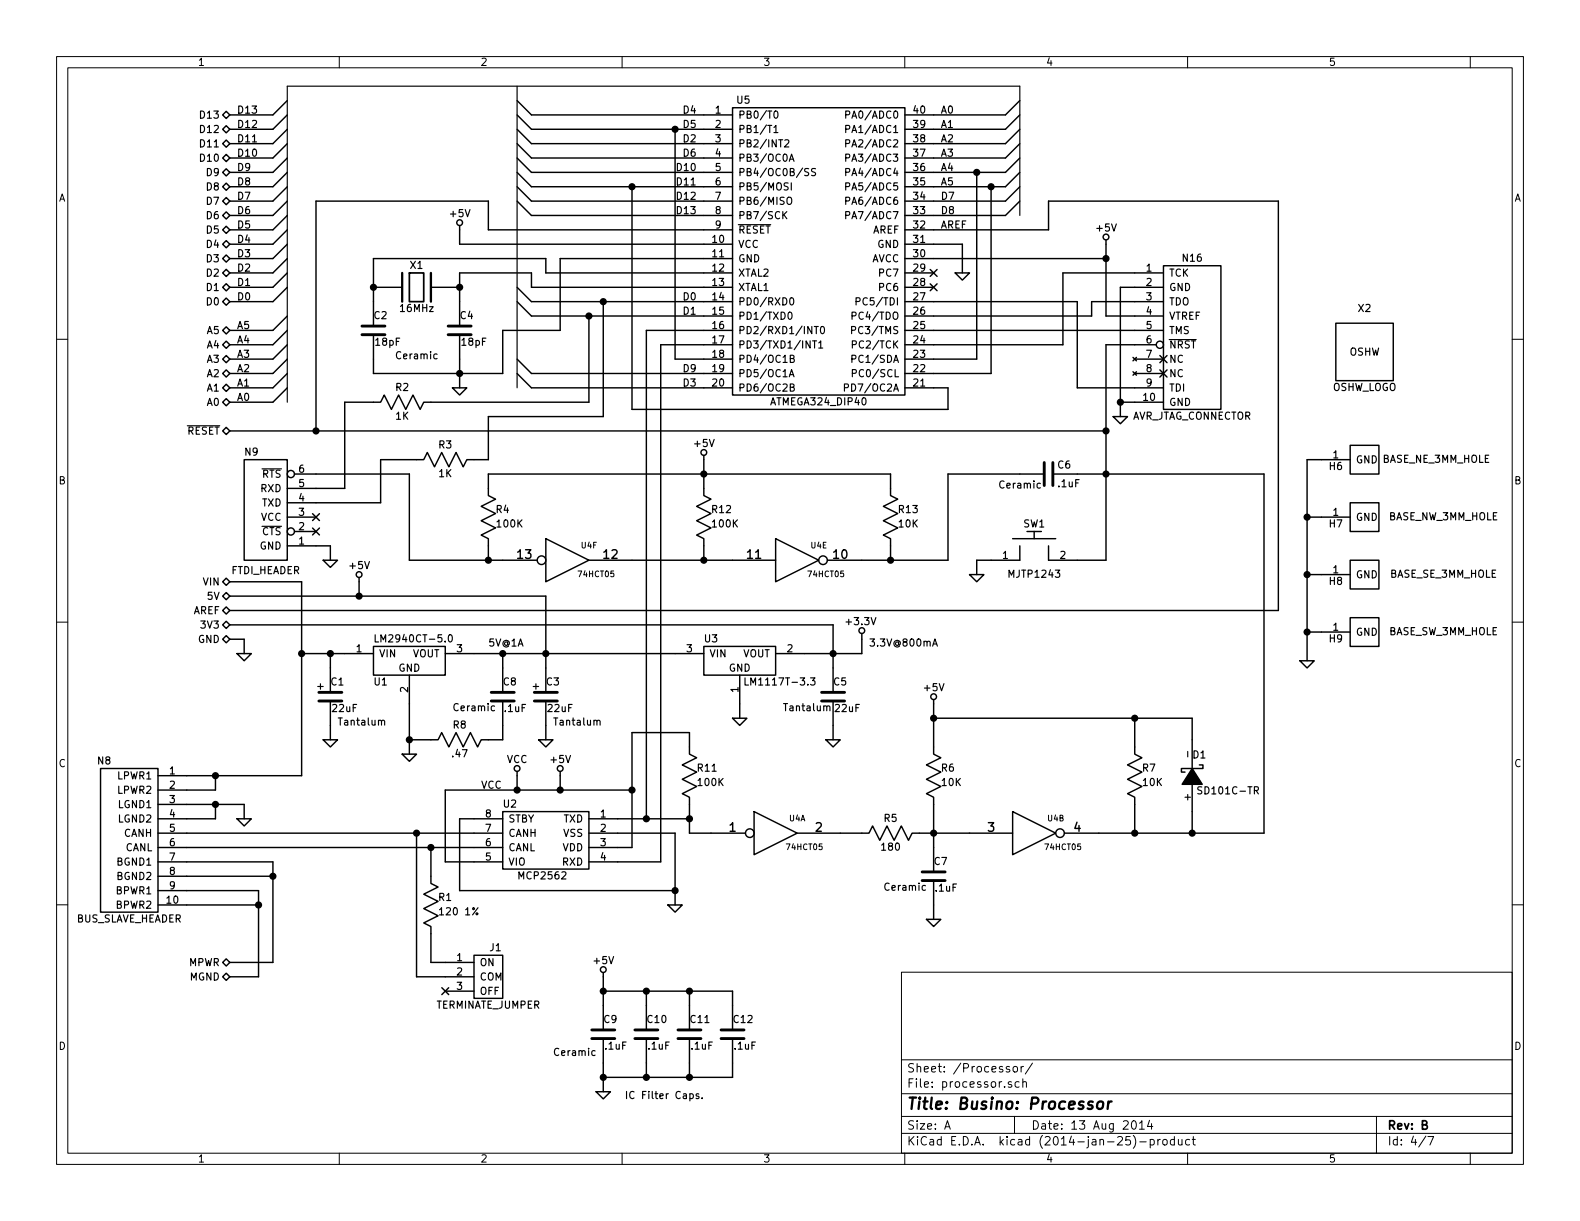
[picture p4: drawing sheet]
<svg xmlns="http://www.w3.org/2000/svg" width="279mm" height="216mm" viewBox="0 0 279 216" stroke-linecap="round" stroke-linejoin="round" font-family="sans-serif">
<g fill="none" stroke="#000" stroke-width=".18">
<path d="M10 10h259.4v195.9h-259.4zM12 12h255.4v191.9h-255.4zM60 10v2M110 10v2M160 10v2M210 10v2M260 10v2M10 60h2M267.4 60h2M10 110h2M267.4 110h2M10 160h2"/>
<path d="M267.4 160h2M159.4 171.9h108v32h-108zM159.4 197.4h108M159.4 193.4h108M159.4 187.4h108M167.1 199.7l.4-1.5 .5 1.5M167.2 199.2h.7M178.5 188.6a.37 .37 0 0 0-.6 .2l.1 .2 .5 .1 .1 .2-.2 .3-.5-.1M178.9 191.3a.37 .37 0 0 0-.6 .2l.1 .2 .5 .1v.2l-.2 .3-.4-.1M179.2 188.7l.2-.1 .5 .1v.6l-.1 .2-.4 .1-.2-.2zM179.4 197.4v3M180.2 191.3h-.4l-.3 .2 .1 .6 .2 .2 .4-.1"/>
<path d="M180.6 188.6v1M180.9 191.4l.2-.1h.4v1M180.9 190.8v1.5M181 188.6l-.4 .2M182.6 188l-1.3 1.9M200.2 198.3l.2-.1a.81 .81 0 0 1 .6 .6 .81 .81 0 0 1-.3 .8l-.1 .1a.79 .79 0 0 1-.4-1.4zM201.5 198.6l.4-.4v1.5M201.5 199.7h.9M203.3 198.1l-.4 1.1h1M203.6 198.7v1M243.4 197.4v6.5M60 203.9v2"/>
<path d="M110 203.9v2M159.4 200.4h108M160 203.9v2M200.4 200.8a1.71 1.71 0 0 1 0 2.2M201.5 201.9h1.2M203.4 201.5h.4l.3 .3-.1 .6h-.6M203.4 201.5v1.5M204.7 201.5v1M205.2 201.5l-.5 .3M205.7 201.6l.2-.1 .4 .1 .1 .6-.1 .2-.4 .1-.2-.2zM207.7 201.5h-.5l-.2 .3v.5l.2 .2 .5-.1M207.7 201v1.5"/>
<path d="M208.4 201.5l.1 .9 .3 .1 .2-.2M209 201.5v1M210 203.9v2M210.4 201.5h-.5l-.2 .3v.5l.2 .2 .5-.1M210.8 201.5h.6M211 201v1.3l.4 .2M252.1 200.9l-1.2 1.9M252.5 201h1l-.6 1.5M260 203.9v2"/>
</g>
<path d="M71.1 48.3v5M76.2 48.3v5M194.2 194.9a.51 .51 0 0 1 .5-.2 .51 .51 0 0 1 .4 .4l-.1 .6a.54 .54 0 0 1-.5 .4 .54 .54 0 0 1-.5-.4zM196 194.8l-.1 1.3M196.6 194.8a.54 .54 0 0 0-.6 .3" fill="none" stroke="#000" stroke-width=".41"/>
<g fill="none" stroke="#000" stroke-width=".25">
<path d="M40 19.7l.6 .6-.6 .7-.6-.7zM50.8 17.8l-2.5 2.5h-7.7M91.4 17.8l2.6 2.5h35.5M129.5 19.1h30.5v50.8h-30.5zM180.3 17.8l-2.5 2.5h-17.8M39.4 22.9l.6-.7 .6 .7-.6 .6zM39.4 25.4l.6-.6 .6 .6-.6 .6zM39.4 27.9l.6-.6 .6 .6-.6 .7zM39.4 30.5l.6-.7 .6 .7-.6 .6zM39.4 33l.6-.6 .6 .6-.6 .7zM39.4 35.6l.6-.7 .6 .7-.6 .6zM40 37.5l.6 .6-.6 .6-.6-.6z"/>
<path d="M50.8 38.1l-2.5 2.5h-7.7M50.8 35.6l-2.5 2.5h-7.7M50.8 33l-2.5 2.6h-7.7M50.8 30.5l-2.5 2.5h-7.7M50.8 27.9l-2.5 2.6h-7.7M50.8 25.4l-2.5 2.5h-7.7M50.8 22.9l-2.5 2.5h-7.7M50.8 20.3l-2.5 2.6h-7.7M81.3 39.9v3.3h48.2M91.4 20.3l2.6 2.6h35.5M91.4 22.9l2.6 2.5h35.5M91.4 25.4l2.6 2.5h35.5"/>
<path d="M91.4 27.9l2.6 2.6h35.5M91.4 30.5l2.6 2.5h35.5M91.4 33l2.6 2.6h35.5M91.4 35.6l2.6 2.5h35.5M111.8 33v39.4h55.8v-3.8h-7.6M119.4 22.9v40.6h10.1M172.7 30.5v33h-12.7M175.3 33v33h-15.3M180.3 27.9l-2.5 2.6h-17.8M180.3 25.4l-2.5 2.5h-17.8M180.3 22.9l-2.5 2.5h-17.8M180.3 20.3l-2.5 2.6h-17.8"/>
<path d="M180.3 30.5l-2.5 2.5h-17.8M180.3 33l-2.5 2.6h-17.8M180.3 35.6l-2.5 2.5h-17.8M39.4 43.2l.6-.7 .6 .7-.6 .6zM39.4 45.7l.6-.6 .6 .6-.6 .7zM39.4 48.3l.6-.7 .6 .7-.6 .6zM39.4 50.8l.6-.6 .6 .6-.6 .6zM39.4 53.3l.6-.6 .6 .6-.6 .7zM40 40l.6 .6-.6 .7-.6-.7zM40 57.8l.6 .6-.6 .7-.6-.7zM50.8 50.8l-2.5 2.5h-7.7M50.8 48.3l-2.5 2.5h-7.7"/>
<path d="M50.8 45.7l-2.5 2.6h-7.7M50.8 43.2l-2.5 2.5h-7.7M50.8 40.6l-2.5 2.6h-7.7M50.8 55.9l-2.5 2.5h-7.7M50.8 58.4l-2.5 2.6h-7.7M66 50.8h5.1M76.2 50.8h5.1M81.3 59.2v9.4M91.4 50.8l2.6 2.5h35.5M91.4 53.3l2.6 2.6h35.5M104.1 55.9v15.2h-29.2l-.6 1.3-1.3-2.5-1.2 2.5-1.3-2.5-1.3 2.5-1.3-2.5-.6 1.2h-6.3v15.3h-10.2M106.7 53.3v20.4h-20.3v7.6h-3.9l-.6 1.3-1.3-2.6-1.2 2.6-1.3-2.6-1.3 2.6-1.2-2.6-.7 1.3h-7.6v7.6h-16.5"/>
<path d="M129.5 50.8h-35.5v-2.5h-12.7v9.4M129.5 48.3h-33v-2.6h-30.5v12M129.5 45.7h-30.4v12.7h-10.2v7.6h-22.9v-6.8M129.5 40.6h-43.1v-5h-30.5v40.6M129.5 58.4h-15.2v86.4M160 50.8h5.1M160 40.6h25.4v-5h40.7v72.4h-185.5M160 43.2h10.2v5.1M160 53.3h30.5v15.3h15.2M160 45.7h35.6M160 48.3h5.1M160 58.4h45.7"/>
<path d="M164.5 50.2l1.2 1.2M164.5 47.7l1.2 1.2M165.7 47.7l-1.2 1.2M165.7 50.2l-1.2 1.2M168.9 48.3h2.5l-1.2 1.2zM195.6 42.4v13.5h10.1M205.7 47h10.2v25.4h-10.2zM205.7 50.8h-7.6v22.9M205.7 48.3h-17.7v12.7h-28M205.7 53.3h-12.7v2.6h-33M236.2 57.2h10.2v10.1h-10.2zM39.4 63.5l.6-.6 .6 .6-.6 .6z"/>
<path d="M39.4 66l.6-.6 .6 .6-.6 .7zM39.4 68.6l.6-.7 .6 .7-.6 .6zM39.4 71.1l.6-.6 .6 .6-.6 .7zM39.4 76.2l.6-.6 .6 .6-.6 .6zM40 60.3l.6 .7-.6 .6-.6-.6zM40.6 76.2h155M50.8 68.6l-2.5 2.5h-7.7M50.8 66l-2.5 2.6h-7.7M50.8 63.5l-2.5 2.5h-7.7M50.8 61l-2.5 2.5h-7.7M80 68.6h2.5l-1.2 1.3zM91.4 63.5l2.6 2.5h35.5"/>
<path d="M91.4 66l2.6 2.6h35.5M129.5 61h-12.7v91.4h-12.7M196.8 73.7h2.6l-1.3 1.2zM198.1 71.1h7.6M200.4 63.2l.6 .6M200.4 65.7l.6 .6M200.7 66h5M200.7 63.5h5M201 63.2l-.6 .6M201 65.7l-.6 .6M204.5 61h-8.9v38.1h-10.2v-2.6M205.1 62.9l1.3 1.2"/>
<path d="M205.1 65.4l1.3 1.3M206.4 62.9l-1.3 1.2M206.4 65.4l-1.3 1.3M238.8 78.7h5v5.1h-5zM43.2 81.3h7.6v17.8h-7.6zM50.8 91.4h5.1M50.8 96.5h7.6v2.6M52.1 83.8h20.3v15.3h22.6M52.1 94h3.8M55.3 93.4l1.2 1.2M55.3 90.8l1.2 1.2M56.5 93.4l-1.2 1.2"/>
<path d="M56.5 90.8l-1.2 1.2M57.1 99.1h2.6l-1.3 1.2zM86.4 99.1v-3.8l-1.3-.7 2.5-1.3-2.5-1.2 2.5-1.3-2.5-1.3 2.5-1.2-1.2-.7v-3.8h71.1v3.8l1.2 .7-2.5 1.2 2.5 1.3-2.5 1.3 2.5 1.2-2.5 1.3 1.3 .7v3.8M96.5 95.3l7.6 3.8-7.6 3.8zM104.1 99.1h33.1M124.5 80.5v7.1l1.2 .7-2.5 1.2 2.5 1.3-2.5 1.3 2.5 1.2-2.5 1.3 1.3 .7v3.8M137.2 95.3l7.6 3.8-7.6 3.8zM179.1 95.3h7.6M180.3 96.5v2.6h-7.6v2.5M181.6 94h2.5M182.9 94v1.3M184.7 83.8h-17.1v15.3h-21.3"/>
<path d="M186.2 83.8h37.3v63.5h-35.3M231.1 91.4h7.7M238.8 88.9h5v5.1h-5zM238.8 99.1h5v5h-5zM238.8 81.3h-7.7v35.5M39.4 102.9l.6-.7 .6 .7-.6 .6zM39.4 108l.6-.7 .6 .7-.6 .6zM39.4 110.5l.6-.6 .6 .6-.6 .6zM39.4 113l.6-.6 .6 .6-.6 .7zM40 104.8l.6 .6-.6 .6-.6-.6zM40.6 110.5h106.7v11.9M40.6 105.4h55.9v17"/>
<path d="M40.6 102.9h12.7v34.3h-25.4M40.6 113h2.6v2.6M41.9 115.6h2.5l-1.2 1.2zM53.3 115.6h12.7M58.4 115.6v6.8M63.5 102.1v3.3M66 114.3h12.7v5.1h-12.7zM72.4 119.4v14M78.7 115.6h45.8M88.9 115.6v6.8M124.5 114.3h12.7v5.1h-12.7zM130.8 119.4v7.6"/>
<path d="M152.4 112v3.6h-15.2M171.4 101.6h2.6l-1.3 1.3zM229.9 116.8h2.5l-1.3 1.3zM231.1 101.6h7.7M231.1 111.8h7.7M238.8 109.2h5v5.1h-5zM17.8 135.9h10.1v25.4h-10.1zM38.1 137.2v2.5h-10.2M57.1 130.8h2.6l-1.3 1.3zM58.4 124v6.8M71.1 133.4h2.6l-1.3 1.2zM88.9 124v6.8h-3.8l-.6 1.3-1.3-2.6-1.3 2.6-1.3-2.6-1.2 2.6-1.3-2.6-.6 1.3h-5.1"/>
<path d="M91.4 136.4v3.3M95.2 130.8h2.6l-1.3 1.3zM96.5 124v6.8M99.1 136.4v3.3M111.8 139.7h-33.1v12.7h10.2M129.5 127h2.6l-1.3 1.3zM146 130.8h2.6l-1.3 1.3zM147.3 124v6.8M165.1 123.7v9.7l1.3 .6-2.6 1.3 2.6 1.2-2.6 1.3 2.6 1.3-2.6 1.2 1.3 .7v13.2M165.1 127h45.7v8.9M200.7 127v6.4l1.2 .6-2.5 1.3 2.5 1.2-2.5 1.3 2.5 1.3-2.5 1.2 1.3 .7v6.3M210.8 138.4v8.9"/>
<path d="M212.1 135.3h.6v.6h-3.8v.6h.6M27.9 147.3h61M27.9 152.4h20.4v17.8h-7.7M27.9 157.5h17.8v15.2h-5.1M27.9 142.2h15.3v2.6M27.9 149.9h61M27.9 154.9h20.4M38.1 142.2v2.6h-10.2M41.9 144.8h2.5l-1.2 1.3zM73.7 147.3v25.4h10.1M76.2 149.9v6.3l1.3 .6-2.6 1.3 2.6 1.3-2.6 1.3 2.6 1.2-2.6 1.3 1.3 .6v6.4h7.6M88.9 143.5h15.2v10.2h-15.2z"/>
<path d="M88.9 144.8h-7.6v12.7h38.1M104.1 147.3h15.3v12.7M104.1 144.8h17.8M131.8 147.3h-9.9v-6.3l-1.3-.7 2.6-1.2-2.6-1.3 2.6-1.3-2.6-1.2 2.6-1.3-1.3-.6v-3.9h-10.1v20.4h-7.7M133.3 143.5l7.7 3.8-7.7 3.8zM141 147.3h12.7l.6-1.2 1.3 2.5 1.2-2.5 1.3 2.5 1.3-2.5 1.3 2.5 .6-1.3h17.8M165.1 155.7v6.9M179.1 143.5l7.6 3.8-7.6 3.8zM27.9 160h17.8M39.4 170.2l.6-.7 .6 .7-.6 .6zM39.4 172.7l.6-.6 .6 .6-.6 .7zM78.1 174.7l1.2 1.2"/>
<path d="M78.7 175.3h5.1M79.3 174.7l-1.2 1.2M83.8 168.9h5.1v7.6h-5.1zM106.7 172v10.1M106.7 175.3h22.8v6.8M114.3 175.3v6.8M118.1 160h2.5l-1.2 1.3zM121.9 175.3v6.8M163.8 162.6h2.6l-1.3 1.2zM105.4 193h2.5l-1.2 1.3zM106.7 183.6v9.4M114.3 183.6v6.9"/>
<path d="M121.9 183.6v6.9M129.5 183.6v6.9h-22.8"/>
<circle cx="81.3" cy="39.4" r=".51"/>
<circle cx="195.6" cy="41.9" r=".51"/>
<circle cx="205.1" cy="61" r=".63"/>
<circle cx="51.4" cy="83.8" r=".63"/>
<circle cx="51.4" cy="94" r=".63"/>
<circle cx="95.8" cy="99.1" r=".76"/>
<circle cx="124.5" cy="80" r=".51"/>
<circle cx="145.5" cy="99.1" r=".76"/>
<circle cx="63.5" cy="101.6" r=".51"/>
<circle cx="152.4" cy="111.5" r=".51"/>
<circle cx="91.4" cy="135.9" r=".51"/>
<circle cx="99.1" cy="135.9" r=".51"/>
<circle cx="165.1" cy="123.2" r=".51"/>
<circle cx="132.6" cy="147.3" r=".76"/>
<circle cx="187.5" cy="147.3" r=".76"/>
<circle cx="106.7" cy="171.5" r=".51"/>
</g>
<g fill="none" stroke="#000" stroke-width=".2">
<path d="M91.4 15.2v53.4M137 19.7l.1-.1a.67 .67 0 0 1 .5 .7 .67 .67 0 0 1-.5 .6l-.1-.1-.1-.4zM130.6 39.7h5.7M136.9 22.5l.3-.3v1.2M136.9 23.4h.7M138.6 37.9l.5 .8M138.8 24.8l.5-.1 .1 .1 .1 .3-.8 .9h.8M139.1 37.4l-.7 .7M139.2 35.1l.2-.2h.4a.83 .83 0 0 1-.1 1.2 .44 .44 0 0 1-.5-.4zM139.6 28.5l.4-1.2 .4 1.2M139.7 28.1h.6M139.9 32.3v1.3"/>
<path d="M143 29.8l-.7 .1v.4l.6 .2 .1 .3-.2 .3-.5-.1M144.2 29.8l-.6 .1v.4l.5 .2 .1 .3-.2 .3-.5-.1M149.6 20.3l.6-.1v-.5l-.6-.1v1.3M149.6 38.1l.6-.1v-.5l-.6-.1v1.3M149.6 35.5h.6v-.5l-.6-.1v1.2M149.6 33l.6-.1v-.5l-.6-.1v1.3M149.6 30.5l.6-.1v-.5l-.6-.1v1.3M149.6 27.9l.6-.1v-.4l-.6-.1v1.2M149.6 25.4l.6-.1v-.5l-.6-.1v1.3M149.6 22.8h.6v-.5l-.6-.1v1.2M180.3 38.1v-22.9h-129.5v55.9M139.4 55.3l.2-.1a.67 .67 0 0 1 .5 .6 .67 .67 0 0 1-.5 .7l-.2-.2-.1-.3z"/>
<path d="M139.8 52.8l.1-.1a.67 .67 0 0 1 .5 .6 .67 .67 0 0 1-.5 .6l-.1-.1-.2-.4zM144 57.7h.7M144.3 57.7v1.3M145.2 57.8l.2-.1a.67 .67 0 0 1 .4 .7 .67 .67 0 0 1-.4 .6l-.2-.1-.1-.4zM150.6 58.4l.6-.1 .1-.5-.7-.1v1.3M150.7 55.9l.6-.1v-.5l-.6-.1v1.3M151.4 53.3l.6-.1v-.4l-.6-.1v1.2M33.1 75.3h5.8M77.3 62.7l-.4-.1-.2 .2 .1 .6h.5M139.6 66.6l.4-1.2 .4 1.2M139.7 66.2h.6M139.8 68.5l.6-.1v-.4l-.6-.1v1.3h.4l.2-.2 .1-.3-.3-.2"/>
<path d="M139.8 63.4l.6-.1v-.4l-.6-.1v1.3h.4l.2-.1 .1-.3-.3-.3M143.7 60.3h.7M144 60.3v1.2M144.8 60.6l.3-.3v1.2M144.8 61.5h.7M149.3 68.6l.6-.1 .1-.5-.7-.1v1.3M150.6 63.5l.7-.1v-.5l-.7-.1v1.3M150.7 66l.6-.1 .1-.4-.7-.1v1.2M150.7 60.9h.6l.1-.5-.7-.1v1.2M206.8 60h4.7M46.3 93.1h3.5M46.3 82.9h3.5"/>
<path d="M184 85.5l-.4-.1-.2 .3 .1 .5h.5M66.3 112.2v1.3h.7M79.4 112.3l.2-.1a.67 .67 0 0 1 .4 .7 .67 .67 0 0 1-.4 .6l-.2-.1-.1-.4zM131.7 119.9v1.2h.7M143.3 119.9h.8l-.4 .4 .4 .1v.6l-.2 .1-.6-.1M164.9 114.2l.4-1.2 .5 1.2M165 113.9h.6M67.5 127.5l.1-.1h.3l.1 .8M87.5 124.9l-.4-.1-.2 .3 .1 .5h.5M105.6 127.5l.1-.1h.3l.1 .8M146.2 125l.2-.2 .3 .1 .1 .8M212.5 139.2l-.5-.1-.2 .2 .1 .3 .6 .3v.4l-.2 .1-.5-.1"/>
<path d="M163.7 156.6h-.4l-.2 .2 .1 .6h.5M105.2 185.9l-.3-.1-.3 .2 .1 .6h.5M122 193.5l.4-.1 .2 .2-.1 .6h-.5M123.6 193.5l-.3-.1-.2 .2v.2l.5 .1v.3h-.5M124.2 194.1v.2"/>
</g>
<g fill="none" stroke="#000" stroke-width=".51">
<path d="M64 59.2h4.1M64 57.7h4.1M79.2 59.2h4.1M79.2 57.7h4.1M184.7 81.8v4.1M186.2 81.8v4.1M56.4 124h4.1M56.4 122.4h4.1M86.9 124h4M86.9 122.4h4M94.5 124h4.1M94.5 122.4h4.1"/>
<path d="M145.3 124h4.1M145.3 122.4h4.1M163.1 155.7h4M163.1 154.2h4M104.6 183.6h4.1M104.6 182.1h4.1M112.3 183.6h4M112.3 182.1h4M119.9 183.6h4.1M119.9 182.1h4.1M127.5 183.6h4.1M127.5 182.1h4.1"/>
</g>
<path d="M72.4 48.3h2.5v5h-2.5z" fill="none" stroke="#000" stroke-width=".3"/>
<g fill="#000" stroke="#000" stroke-width=".25">
<path d="M210.8 135.9l1.8 2.8h-3.6z"/>
<circle cx="111.8" cy="33" r=".51"/>
<circle cx="119.4" cy="22.9" r=".51"/>
<circle cx="172.7" cy="30.5" r=".51"/>
<circle cx="175.3" cy="33" r=".51"/>
<circle cx="66" cy="50.8" r=".51"/>
<circle cx="81.3" cy="50.8" r=".51"/>
<circle cx="104.1" cy="55.9" r=".51"/>
<circle cx="106.7" cy="53.3" r=".51"/>
<circle cx="195.6" cy="45.7" r=".51"/>
<circle cx="55.9" cy="76.2" r=".51"/>
<circle cx="81.3" cy="66" r=".51"/>
<circle cx="195.6" cy="76.2" r=".51"/>
<circle cx="198.1" cy="71.1" r=".51"/>
<circle cx="86.4" cy="99.1" r=".51"/>
<circle cx="124.5" cy="99.1" r=".51"/>
<circle cx="124.5" cy="83.8" r=".51"/>
<circle cx="157.5" cy="99.1" r=".51"/>
<circle cx="195.6" cy="83.8" r=".51"/>
<circle cx="231.1" cy="91.4" r=".51"/>
<circle cx="53.3" cy="115.6" r=".51"/>
<circle cx="58.4" cy="115.6" r=".51"/>
<circle cx="63.5" cy="105.4" r=".51"/>
<circle cx="88.9" cy="115.6" r=".51"/>
<circle cx="96.5" cy="115.6" r=".51"/>
<circle cx="147.3" cy="115.6" r=".51"/>
<circle cx="231.1" cy="111.8" r=".51"/>
<circle cx="231.1" cy="101.6" r=".51"/>
<circle cx="38.1" cy="137.2" r=".51"/>
<circle cx="72.4" cy="130.8" r=".51"/>
<circle cx="91.4" cy="139.7" r=".51"/>
<circle cx="99.1" cy="139.7" r=".51"/>
<circle cx="111.8" cy="139.7" r=".51"/>
<circle cx="165.1" cy="127" r=".51"/>
<circle cx="200.7" cy="127" r=".51"/>
<circle cx="38.1" cy="142.2" r=".51"/>
<circle cx="48.3" cy="154.9" r=".51"/>
<circle cx="73.7" cy="147.3" r=".51"/>
<circle cx="76.2" cy="149.9" r=".51"/>
<circle cx="114.3" cy="144.8" r=".51"/>
<circle cx="119.4" cy="157.5" r=".51"/>
<circle cx="121.9" cy="144.8" r=".51"/>
<circle cx="165.1" cy="147.3" r=".51"/>
<circle cx="200.7" cy="147.3" r=".51"/>
<circle cx="210.8" cy="147.3" r=".51"/>
<circle cx="45.7" cy="160" r=".51"/>
<circle cx="106.7" cy="175.3" r=".51"/>
<circle cx="114.3" cy="175.3" r=".51"/>
<circle cx="121.9" cy="175.3" r=".51"/>
<circle cx="106.7" cy="190.5" r=".51"/>
<circle cx="114.3" cy="190.5" r=".51"/>
<circle cx="121.9" cy="190.5" r=".51"/>
</g>
<text font-size="2.8" x="160.4" y="196.2">Title: Busino: Processor</text>
<g font-size="2.1">
<text x="91.5" y="98.8">13</text>
<text x="106.8" y="98.8">12</text>
<text x="132.2" y="98.8">11</text>
<text x="147.4" y="98.8">10</text>
<text x="129" y="147.1">1</text>
<text x="144.2" y="147.1">2</text>
<text x="174.7" y="147.1">3</text>
<text x="189.9" y="147.1">4</text>
<text x="160.4" y="189.6">Sheet: /Processor/</text>
<text x="160.4" y="192.3">File: processor.sch</text>
<text x="160.4" y="202.5">KiCad E.D.A. kicad (2014-jan-25)-product</text>
<text x="160.4" y="199.7">Size: A</text>
<text x="182.4" y="199.7">Date: 13 Aug 2014</text>
<text x="245.4" y="199.7">Rev: B</text>
<text x="245.4" y="202.5">Id: 4/7</text>
</g>
<g font-size="1.8">
<text x="35" y="11.6">1</text>
<text x="85" y="11.6">2</text>
<text x="135" y="11.6">3</text>
<text x="185" y="11.6">4</text>
<text x="235" y="11.6">5</text>
<text x="35.6" y="21">D13</text>
<text x="35.6" y="23.5">D12</text>
<text x="41.9" y="20.1">D13</text>
<text x="41.9" y="22.6">D12</text>
<text x="120.9" y="20.1">D4</text>
<text x="120.9" y="22.6">D5</text>
<text x="126.5" y="20.1">1</text>
<text x="126.5" y="22.6">2</text>
<text x="130.3" y="18.3">U5</text>
<text x="130.6" y="21">PB0/T0</text>
<text x="130.6" y="23.5">PB1/T1</text>
<text x="150.3" y="21">PA0/ADC0</text>
<text x="150.3" y="23.5">PA1/ADC1</text>
<text x="161.6" y="20.1">40</text>
<text x="161.6" y="22.6">39</text>
<text x="166.4" y="20.1">A0</text>
<text x="166.4" y="22.6">A1</text>
<text x="35.6" y="26">D11</text>
<text x="35.6" y="28.6">D10</text>
<text x="41.9" y="25.1">D11</text>
<text x="41.9" y="27.7">D10</text>
<text x="120.9" y="25.1">D2</text>
<text x="120.9" y="27.7">D6</text>
<text x="126.5" y="25.1">3</text>
<text x="126.5" y="27.7">4</text>
<text x="130.6" y="26">PB2/INT2</text>
<text x="130.6" y="28.6">PB3/OC0A</text>
<text x="150.3" y="28.6">PA3/ADC3</text>
<text x="150.3" y="26">PA2/ADC2</text>
<text x="161.6" y="27.7">37</text>
<text x="161.6" y="25.1">38</text>
<text x="166.4" y="25.1">A2</text>
<text x="166.4" y="27.7">A3</text>
<text x="10.4" y="35.6">A</text>
<text x="36.6" y="31.1">D9</text>
<text x="36.6" y="33.7">D8</text>
<text x="41.9" y="30.2">D9</text>
<text x="41.9" y="32.8">D8</text>
<text x="41.9" y="35.3">D7</text>
<text x="119.9" y="30.2">D10</text>
<text x="119.9" y="32.8">D11</text>
<text x="119.9" y="35.3">D12</text>
<text x="126.5" y="30.2">5</text>
<text x="126.5" y="32.8">6</text>
<text x="126.5" y="35.3">7</text>
<text x="130.6" y="31.1">PB4/OC0B/SS</text>
<text x="130.6" y="33.7">PB5/MOSI</text>
<text x="150.3" y="33.7">PA5/ADC5</text>
<text x="150.3" y="31.1">PA4/ADC4</text>
<text x="161.6" y="35.3">34</text>
<text x="161.6" y="32.8">35</text>
<text x="161.6" y="30.2">36</text>
<text x="166.4" y="35.3">D7</text>
<text x="166.4" y="30.2">A4</text>
<text x="166.4" y="32.8">A5</text>
<text x="267.8" y="35.6">A</text>
<text x="36.6" y="36.2">D7</text>
<text x="36.6" y="38.7">D6</text>
<text x="36.6" y="41.3">D5</text>
<text x="41.9" y="37.8">D6</text>
<text x="41.9" y="40.4">D5</text>
<text x="79.7" y="38.4">+5V</text>
<text x="119.9" y="37.8">D13</text>
<text x="126.5" y="37.8">8</text>
<text x="126.5" y="40.4">9</text>
<text x="130.6" y="36.2">PB6/MISO</text>
<text x="130.6" y="38.7">PB7/SCK</text>
<text x="130.6" y="41.3">RESET</text>
<text x="150.3" y="38.7">PA7/ADC7</text>
<text x="150.3" y="36.2">PA6/ADC6</text>
<text x="154.2" y="41.3">AREF</text>
<text x="161.6" y="40.4">32</text>
<text x="161.6" y="37.8">33</text>
<text x="166.4" y="37.8">D8</text>
<text x="166.4" y="40.4">AREF</text>
<text x="194" y="40.9">+5V</text>
<text x="36.6" y="43.8">D4</text>
<text x="36.6" y="46.4">D3</text>
<text x="41.9" y="42.9">D4</text>
<text x="41.9" y="45.5">D3</text>
<text x="72.6" y="47.5">X1</text>
<text x="126" y="42.9">10</text>
<text x="126" y="45.5">11</text>
<text x="130.6" y="43.8">VCC</text>
<text x="130.6" y="46.4">GND</text>
<text x="154" y="46.4">AVCC</text>
<text x="155.1" y="43.8">GND</text>
<text x="161.6" y="45.5">30</text>
<text x="161.6" y="42.9">31</text>
<text x="209.2" y="46.3">N16</text>
<text x="36.6" y="48.9">D2</text>
<text x="36.6" y="51.4">D1</text>
<text x="36.6" y="54">D0</text>
<text x="41.9" y="48">D2</text>
<text x="41.9" y="50.5">D1</text>
<text x="41.9" y="53.1">D0</text>
<text x="120.9" y="53.1">D0</text>
<text x="126" y="48">12</text>
<text x="126" y="50.5">13</text>
<text x="126" y="53.1">14</text>
<text x="130.6" y="48.9">XTAL2</text>
<text x="130.6" y="51.4">XTAL1</text>
<text x="130.6" y="54">PD0/RXD0</text>
<text x="152.2" y="54">PC5/TDI</text>
<text x="155.6" y="51.4">PC6</text>
<text x="155.6" y="48.9">PC7</text>
<text x="161.6" y="53.1">27</text>
<text x="161.6" y="50.5">28</text>
<text x="161.6" y="48">29</text>
<text x="202.7" y="48">1</text>
<text x="202.7" y="50.5">2</text>
<text x="202.7" y="53.1">3</text>
<text x="206.8" y="48.9">TCK</text>
<text x="206.8" y="51.4">GND</text>
<text x="206.8" y="54">TDO</text>
<text x="36.6" y="59.1">A5</text>
<text x="41.9" y="58.2">A5</text>
<text x="66.2" y="56.4">C2</text>
<text x="70.9" y="55.1">16MHz</text>
<text x="81.4" y="56.4">C4</text>
<text x="120.9" y="55.6">D1</text>
<text x="126" y="55.6">15</text>
<text x="126" y="58.2">16</text>
<text x="130.6" y="56.5">PD1/TXD0</text>
<text x="130.6" y="59.1">PD2/RXD1/INT0</text>
<text x="151.3" y="59.1">PC3/TMS</text>
<text x="151.3" y="56.5">PC4/TDO</text>
<text x="161.6" y="58.2">25</text>
<text x="161.6" y="55.6">26</text>
<text x="202.7" y="55.6">4</text>
<text x="202.7" y="58.2">5</text>
<text x="206.8" y="56.5">VTREF</text>
<text x="206.8" y="59.1">TMS</text>
<text x="240.2" y="55.1">X2</text>
<text x="36.6" y="61.6">A4</text>
<text x="36.6" y="64.1">A3</text>
<text x="41.9" y="60.7">A4</text>
<text x="41.9" y="63.2">A3</text>
<text x="41.9" y="65.8">A2</text>
<text x="66.5" y="61.1">18pF</text>
<text x="69.8" y="63.5">Ceramic</text>
<text x="81.7" y="61.1">18pF</text>
<text x="120.9" y="65.8">D9</text>
<text x="126" y="60.7">17</text>
<text x="126" y="63.2">18</text>
<text x="126" y="65.8">19</text>
<text x="130.6" y="61.6">PD3/TXD1/INT1</text>
<text x="130.6" y="64.1">PD4/OC1B</text>
<text x="151.3" y="64.1">PC1/SDA</text>
<text x="151.4" y="61.6">PC2/TCK</text>
<text x="161.6" y="65.8">22</text>
<text x="161.6" y="63.2">23</text>
<text x="161.6" y="60.7">24</text>
<text x="202.7" y="60.7">6</text>
<text x="202.7" y="63.2">7</text>
<text x="202.7" y="65.8">8</text>
<text x="206.8" y="61.6">NRST</text>
<text x="206.8" y="64.1">NC</text>
<text x="238.6" y="62.9">OSHW</text>
<text x="36.6" y="66.7">A2</text>
<text x="36.6" y="69.2">A1</text>
<text x="36.6" y="71.8">A0</text>
<text x="41.9" y="68.3">A1</text>
<text x="41.9" y="70.9">A0</text>
<text x="70" y="69.1">R2</text>
<text x="120.9" y="68.3">D3</text>
<text x="126" y="68.3">20</text>
<text x="130.6" y="69.2">PD6/OC2B</text>
<text x="130.6" y="66.7">PD5/OC1A</text>
<text x="136.5" y="71.7">ATMEGA324_DIP40</text>
<text x="150.2" y="69.2">PD7/OC2A</text>
<text x="151.5" y="66.7">PC0/SCL</text>
<text x="161.6" y="68.3">21</text>
<text x="202.2" y="70.9">10</text>
<text x="202.7" y="68.3">9</text>
<text x="206.8" y="66.7">NC</text>
<text x="206.8" y="69.2">TDI</text>
<text x="206.8" y="71.8">GND</text>
<text x="235.5" y="69.1">OSHW_LOGO</text>
<text x="33" y="76.8">RESET</text>
<text x="70" y="74.2">1K</text>
<text x="199.9" y="74.2">AVR_JTAG_CONNECTOR</text>
<text x="43.3" y="80.5">N9</text>
<text x="52.9" y="83.6">6</text>
<text x="77.6" y="79.3">R3</text>
<text x="122.9" y="79">+5V</text>
<text x="187.1" y="82.8">C6</text>
<text x="235.1" y="83.1">H6</text>
<text x="235.7" y="81">1</text>
<text x="239.8" y="81.9">GND</text>
<text x="244.4" y="81.8">BASE_NE_3MM_HOLE</text>
<text x="10.4" y="85.6">B</text>
<text x="46.1" y="87">RXD</text>
<text x="46.3" y="89.5">TXD</text>
<text x="46.3" y="84.5">RTS</text>
<text x="52.9" y="88.6">4</text>
<text x="52.9" y="86.1">5</text>
<text x="77.6" y="84.4">1K</text>
<text x="176.5" y="86.4">Ceramic</text>
<text x="187.2" y="86.1">.1uF</text>
<text x="267.8" y="85.6">B</text>
<text x="46.1" y="92.1">VCC</text>
<text x="46.3" y="94.6">CTS</text>
<text x="52.9" y="93.7">2</text>
<text x="52.9" y="91.2">3</text>
<text x="87.8" y="90.7">R4</text>
<text x="88" y="93.2">100K</text>
<text x="126" y="90.7">R12</text>
<text x="126.1" y="93.2">100K</text>
<text x="159" y="90.7">R13</text>
<text x="159" y="93.2">10K</text>
<text x="181" y="93.2">SW1</text>
<text x="235.1" y="93.2">H7</text>
<text x="235.7" y="91.2">1</text>
<text x="239.8" y="92.1">GND</text>
<text x="245.4" y="92">BASE_NW_3MM_HOLE</text>
<text x="40.8" y="101.5">FTDI_HEADER</text>
<text x="45.8" y="97.2">GND</text>
<text x="52.9" y="96.3">1</text>
<text x="61.9" y="100.6">+5V</text>
<text x="177.3" y="98.8">1</text>
<text x="187.5" y="98.8">2</text>
<text x="235.7" y="101.3">1</text>
<text x="35.9" y="103.5">VIN</text>
<text x="36.7" y="106">5V</text>
<text x="178.6" y="102.1">MJTP1243</text>
<text x="235.1" y="103.4">H8</text>
<text x="239.8" y="102.2">GND</text>
<text x="245.7" y="102.1">BASE_SE_3MM_HOLE</text>
<text x="34" y="108.6">AREF</text>
<text x="34.9" y="113.7">GND</text>
<text x="35.7" y="111.1">3V3</text>
<text x="67.2" y="113.6">LM2940CT-5.0</text>
<text x="124.6" y="113.6">U3</text>
<text x="149.8" y="110.5">+3.3V</text>
<text x="235.1" y="113.6">H9</text>
<text x="235.7" y="111.5">1</text>
<text x="239.8" y="112.4">GND</text>
<text x="245.5" y="112.3">BASE_SW_3MM_HOLE</text>
<text x="63" y="115.3">1</text>
<text x="67.1" y="116.2">VIN</text>
<text x="70.4" y="118.7">GND</text>
<text x="72.8" y="116.2">VOUT</text>
<text x="80.8" y="115.3">3</text>
<text x="86.4" y="114.3">5V@1A</text>
<text x="121.4" y="115.3">3</text>
<text x="125.5" y="116.2">VIN</text>
<text x="128.9" y="118.7">GND</text>
<text x="131.2" y="116.2">VOUT</text>
<text x="139.2" y="115.3">2</text>
<text x="153.7" y="114.3">3.3V@800mA</text>
<text x="55.9" y="121.9">+</text>
<text x="58.5" y="121.2">C1</text>
<text x="58.9" y="125.9">22uF</text>
<text x="66.2" y="121.2">U1</text>
<text x="72.1" y="122.4" transform="rotate(-90 72.1 122.4)">2</text>
<text x="80" y="125.7">Ceramic</text>
<text x="89" y="121.2">C8</text>
<text x="89.3" y="125.9">.1uF</text>
<text x="94" y="121.9">+</text>
<text x="96.6" y="121.2">C3</text>
<text x="97" y="125.9">22uF</text>
<text x="130.6" y="122.4" transform="rotate(-90 130.6 122.4)">1</text>
<text x="132.6" y="121.2">LM1117T-3.3</text>
<text x="138.4" y="125.7">Tantalum</text>
<text x="147.4" y="121.2">C5</text>
<text x="147.8" y="125.9">22uF</text>
<text x="163.5" y="122.2">+5V</text>
<text x="59.7" y="128.3">Tantalum</text>
<text x="80.2" y="128.8">R8</text>
<text x="97.8" y="128.3">Tantalum</text>
<text x="10.4" y="135.6">C</text>
<text x="17.3" y="135.2">N8</text>
<text x="20.7" y="137.8">LPWR1</text>
<text x="30" y="136.9">1</text>
<text x="80.1" y="133.9">.47</text>
<text x="89.6" y="134.9">VCC</text>
<text x="97.5" y="134.9">+5V</text>
<text x="123.4" y="136.4">R11</text>
<text x="166.5" y="136.4">R6</text>
<text x="202.1" y="136.4">R7</text>
<text x="210.6" y="133.6" transform="rotate(-90 210.6 133.6)">-</text>
<text x="211" y="134.1">D1</text>
<text x="267.8" y="135.6">C</text>
<text x="20.7" y="140.3">LPWR2</text>
<text x="20.9" y="142.9">LGND1</text>
<text x="30" y="139.4">2</text>
<text x="30" y="142">3</text>
<text x="85.1" y="139.4">VCC</text>
<text x="89.1" y="142.8">U2</text>
<text x="123.5" y="139">100K</text>
<text x="166.6" y="139">10K</text>
<text x="202.2" y="139">10K</text>
<text x="210.6" y="141.5" transform="rotate(-90 210.6 141.5)">+</text>
<text x="212.4" y="140.4">SD101C-TR</text>
<text x="20.9" y="145.4">LGND2</text>
<text x="21.8" y="148">CANH</text>
<text x="30" y="144.5">4</text>
<text x="30" y="147.1">5</text>
<text x="30" y="149.6">6</text>
<text x="85.9" y="149.6">6</text>
<text x="85.9" y="147.1">7</text>
<text x="85.9" y="144.5">8</text>
<text x="89.9" y="148">CANH</text>
<text x="89.9" y="145.4">STBY</text>
<text x="99.6" y="145.4">TXD</text>
<text x="99.6" y="148">VSS</text>
<text x="106.2" y="144.5">1</text>
<text x="106.2" y="147.1">2</text>
<text x="106.2" y="149.6">3</text>
<text x="156.4" y="145.3">R5</text>
<text x="20.7" y="153">BGND1</text>
<text x="20.7" y="155.6">BGND2</text>
<text x="22" y="150.5">CANL</text>
<text x="30" y="152.1">7</text>
<text x="30" y="154.7">8</text>
<text x="85.9" y="152.1">5</text>
<text x="89.9" y="153">VIO</text>
<text x="89.9" y="150.5">CANL</text>
<text x="91.9" y="155.5">MCP2562</text>
<text x="99.4" y="150.5">VDD</text>
<text x="99.4" y="153">RXD</text>
<text x="106.2" y="152.1">4</text>
<text x="156" y="150.4">180</text>
<text x="165.2" y="152.9">C7</text>
<text x="20.5" y="158.1">BPWR1</text>
<text x="20.5" y="160.7">BPWR2</text>
<text x="29.5" y="159.8">10</text>
<text x="30" y="157.2">9</text>
<text x="77.6" y="159.3">R1</text>
<text x="78.1" y="161.8">120 1%</text>
<text x="156.2" y="157.5">Ceramic</text>
<text x="165.5" y="157.6">.1uF</text>
<text x="13.3" y="163.1">BUS_SLAVE_HEADER</text>
<text x="33.3" y="170.8">MPWR</text>
<text x="33.5" y="173.4">MGND</text>
<text x="80.8" y="169.9">1</text>
<text x="80.8" y="172.5">2</text>
<text x="84.8" y="170.8">ON</text>
<text x="84.8" y="173.4">COM</text>
<text x="86.7" y="168.2">J1</text>
<text x="105.1" y="170.5">+5V</text>
<text x="77" y="178.3">TERMINATE_JUMPER</text>
<text x="80.8" y="175">3</text>
<text x="84.8" y="175.9">OFF</text>
<text x="10.4" y="185.6">D</text>
<text x="106.8" y="180.9">C9</text>
<text x="107.1" y="185.6">.1uF</text>
<text x="114.5" y="180.9">C10</text>
<text x="114.7" y="185.6">.1uF</text>
<text x="122.1" y="180.9">C11</text>
<text x="122.3" y="185.6">.1uF</text>
<text x="129.8" y="180.9">C12</text>
<text x="129.9" y="185.6">.1uF</text>
<text x="267.8" y="185.6">D</text>
<text x="97.8" y="186.7">Ceramic</text>
<text x="110.5" y="194.3">IC Filter Caps.</text>
<text x="35" y="205.5">1</text>
<text x="85" y="205.5">2</text>
<text x="135" y="205.5">3</text>
<text x="185" y="205.5">4</text>
<text x="235" y="205.5">5</text>
</g>
<g font-size="1.4">
<text x="102.8" y="97">U4F</text>
<text x="143.4" y="97">U4E</text>
<text x="102.4" y="102">74HCT05</text>
<text x="143" y="102">74HCT05</text>
<text x="139.6" y="145.2">U4A</text>
<text x="185.3" y="145.2">U4B</text>
<text x="139.2" y="150.3">74HCT05</text>
<text x="184.9" y="150.3">74HCT05</text>
</g>
</svg>
